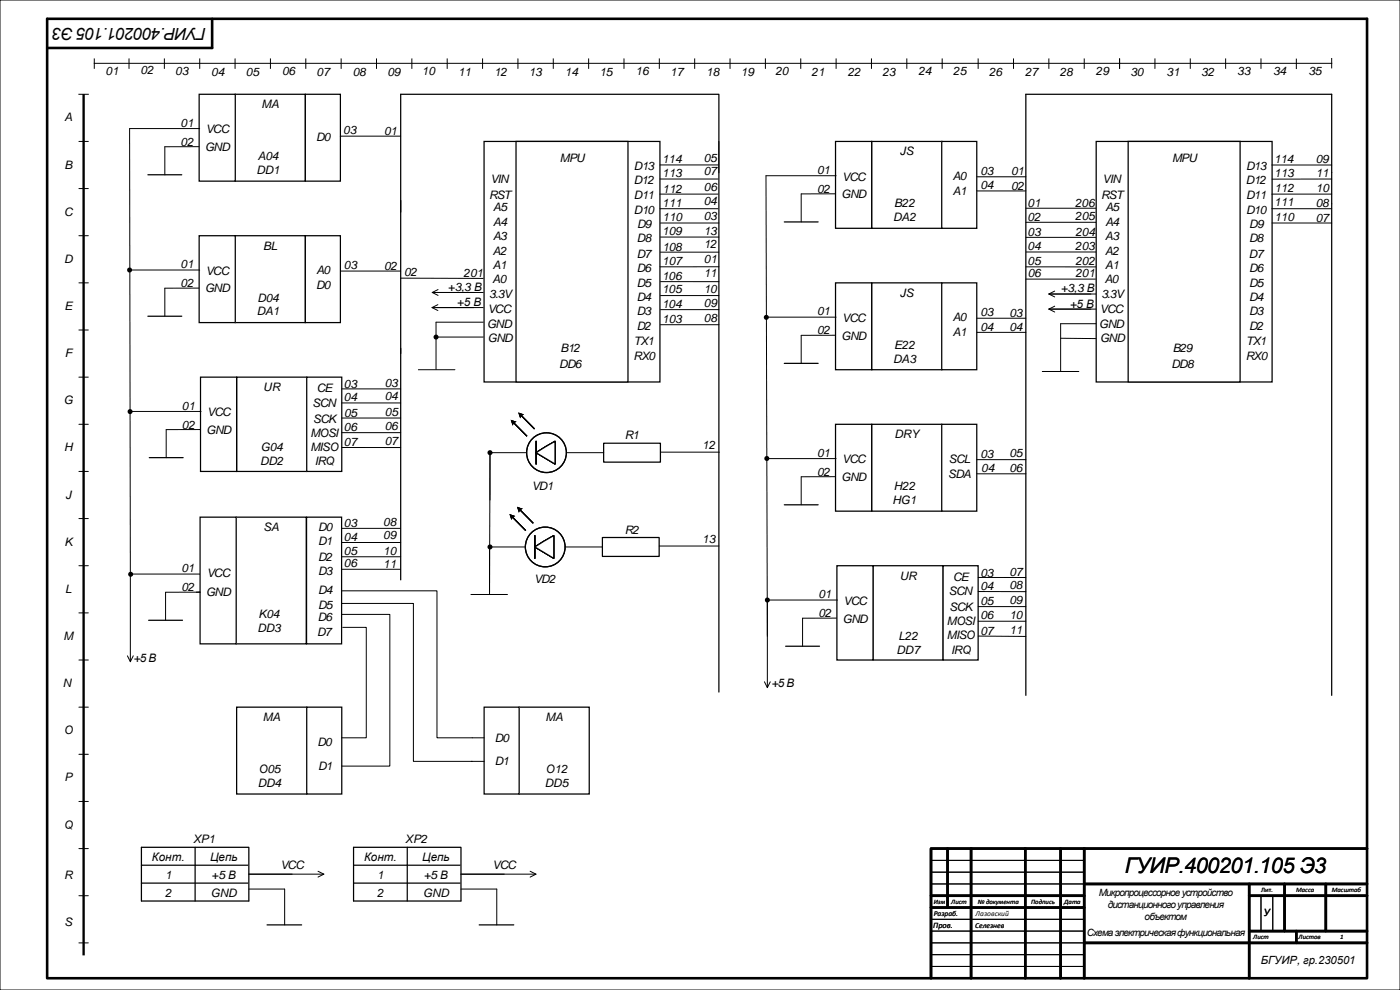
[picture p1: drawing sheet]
<svg xmlns="http://www.w3.org/2000/svg" width="594mm" height="420mm" viewBox="0 0 594 420" stroke-linecap="round" stroke-linejoin="round" font-family="sans-serif">
<g fill="none" stroke="#000" stroke-width=".42">
<path d="M0 0h594v420h-594zM40 26.9h525M40 25v4M54.7 25v4M69.7 25v4M84.7 25v4M99.7 25v4M114.7 25v4M129.7 25v4M144.7 25v4M159.7 25v4M174.7 25v4"/>
<path d="M189.7 25v4M204.7 25v4M219.7 25v4M234.7 25v4M249.7 25v4M264.7 25v4M279.7 25v4M294.7 25v4M309.7 25v4M324.7 25v4M339.7 25v4M354.7 25v4"/>
<path d="M369.7 25v4M384.7 25v4M399.7 25v4M415 25v4M430 25v4M445 25v4M460 25v4M475 25v4M490 25v4M505 25v4M520 25v4M535 25v4"/>
<path d="M550 25.1v4M565 24.8v4M33.5 40h4M33.5 60h4M33.5 80h4M33.5 100h4M33.5 140h4M33.5 120h4M33.5 160h4M33.5 180h4M33.5 220h4M33.5 200h4"/>
<path d="M33.5 240h4M33.5 260h4M33.5 280h4M33.5 300h4M33.5 320h4M33.5 340h4M33.5 360h4M395 365h65M395 370h65M395 375h65M33.5 400h4M33.5 380h4"/>
<path d="M395 390h65M395 395h65M395 400h65.1M535 380v15M540 380v15M395 405h65M395 410h65"/>
</g>
<g fill="none" stroke="#000" stroke-width="1.1">
<path d="M20 8h560v407h-560zM90 8v12.4h-70M402 360v25M412 360v55M435 360v55M450 360v55M460 360v55M580 360h-185v55M460 375h120M530 375v40M545 375v20M562.5 375v20"/>
<path d="M395 380h65M395 385h65M460.1 400h119.9M530 380h50M530 395h50M550 395v5"/>
</g>
<path d="M35.5 40.4v364.4" fill="none" stroke="#000" stroke-width="1"/>
<path d="M205.4 60h74.6v102h-74.6z" fill-rule="evenodd" fill="#fff"/>
<path d="M205.4 60h74.6v102h-74.6z" fill="none" stroke="#000" stroke-width=".53"/>
<path d="M218.9 60h47.5v102h-47.5z" fill-rule="evenodd" fill="#fff"/>
<path d="M218.9 60h47.5v102h-47.5z" fill="none" stroke="#000" stroke-width=".53"/>
<path d="M99.8 40h29.8v36.8h-29.8z" fill-rule="evenodd" fill="#fff"/>
<path d="M99.8 40h29.8v36.8h-29.8z" fill="none" stroke="#000" stroke-width=".53"/>
<path d="M129.6 40h14.8v36.8h-14.8z" fill-rule="evenodd" fill="#fff"/>
<path d="M129.6 40h14.8v36.8h-14.8z" fill="none" stroke="#000" stroke-width=".53"/>
<path d="M84.5 40h15.3v36.8h-15.3z" fill-rule="evenodd" fill="#fff"/>
<path d="M84.5 40h15.3v36.8h-15.3zM62.7 74.2h14.4" fill="none" stroke="#000" stroke-width=".53"/>
<path d="M55 54.6h29.7M84.3 62.2l-14.4 .1v11.9" fill="none" stroke="#000" stroke-width=".42"/>
<path d="M99.8 100h29.8v36.8h-29.8z" fill-rule="evenodd" fill="#fff"/>
<path d="M99.8 100h29.8v36.8h-29.8z" fill="none" stroke="#000" stroke-width=".53"/>
<path d="M129.6 100h14.8v36.8h-14.8z" fill-rule="evenodd" fill="#fff"/>
<path d="M129.6 100h14.8v36.8h-14.8z" fill="none" stroke="#000" stroke-width=".53"/>
<path d="M84.5 100h15.3v36.8h-15.3z" fill-rule="evenodd" fill="#fff"/>
<path d="M170 40v50M435.2 40v255M565 73.1v13.4M84.5 100h15.3v36.8h-15.3zM62.7 134.2h14.4M63.1 263.1h14.3" fill="none" stroke="#000" stroke-width=".53"/>
<path d="M305 60v13.3M55 114.6h29.7M84.3 122.2l-14.4 .1v11.9M84.7 251.2h-14.5v11.9M85 243.5h-29.7v37.2M54.1 278.2l1.2 2.5 1.2-2.5" fill="none" stroke="#000" stroke-width=".42"/>
<path d="M100.4 300h29.7v36.8h-29.7z" fill-rule="evenodd" fill="#fff"/>
<path d="M100.4 300h29.7v36.8h-29.7z" fill="none" stroke="#000" stroke-width=".53"/>
<path d="M130.1 300h14.9v36.8h-14.9z" fill-rule="evenodd" fill="#fff"/>
<path d="M130.1 300h14.9v36.8h-14.9z" fill="none" stroke="#000" stroke-width=".53"/>
<path d="M100.4 160h29.7v40h-29.7z" fill-rule="evenodd" fill="#fff"/>
<path d="M100.4 160h29.7v40h-29.7z" fill="none" stroke="#000" stroke-width=".53"/>
<path d="M130.1 160h14.9v40h-14.9z" fill-rule="evenodd" fill="#fff"/>
<path d="M130.1 160h14.9v40h-14.9z" fill="none" stroke="#000" stroke-width=".53"/>
<path d="M85.1 160h15.3v40h-15.3z" fill-rule="evenodd" fill="#fff"/>
<path d="M170 40h135v253.6M435.2 40h129.8v33.1M170 85v161M565 86.5v208.5M85.1 160h15.3v40h-15.3zM63.3 194.2h14.4" fill="none" stroke="#000" stroke-width=".53"/>
<path d="M55.6 174.6h29.7M84.9 182.2l-14.4 .1v11.9" fill="none" stroke="#000" stroke-width=".42"/>
<path d="M220.3 300h29.7v36.8h-29.7z" fill-rule="evenodd" fill="#fff"/>
<path d="M220.3 300h29.7v36.8h-29.7z" fill="none" stroke="#000" stroke-width=".53"/>
<path d="M205.4 300h14.9v36.8h-14.9z" fill-rule="evenodd" fill="#fff"/>
<path d="M205.4 300h14.9v36.8h-14.9z" fill="none" stroke="#000" stroke-width=".53"/>
<path d="M139.8 256h35.6v67h25M139.8 250.6h45.6v62.4h15M144.8 260.6h20.6v64.4h-20.4M145.4 266.1h10v46.9h-10.4" fill="none" stroke="#000" stroke-width=".42"/>
<path d="M100.2 219.4h29.7v53.7h-29.7z" fill-rule="evenodd" fill="#fff"/>
<path d="M100.2 219.4h29.7v53.7h-29.7z" fill="none" stroke="#000" stroke-width=".53"/>
<path d="M84.9 219.4h15.3v53.7h-15.3z" fill-rule="evenodd" fill="#fff"/>
<path d="M84.9 219.4h15.3v53.7h-15.3z" fill="none" stroke="#000" stroke-width=".53"/>
<path d="M144.4 236.2h25.6M144.8 230.1h25.2M144.8 224.1h25M84.9 251.2h-1.6M144.3 241.5h25.6M200.4 313h5" fill="none" stroke="#000" stroke-width=".42"/>
<path d="M130.1 219.4h14.8v53.7h-14.8z" fill-rule="evenodd" fill="#fff"/>
<path d="M130.1 219.4h14.8v53.7h-14.8z" fill="none" stroke="#000" stroke-width=".53"/>
<path d="M200 323h5.4" fill="none" stroke="#000" stroke-width=".42"/>
<path d="M256.1 188h24.1v8.1h-24.1z" fill-rule="evenodd" fill="#fff"/>
<path d="M256.1 188h24.1v8.1h-24.1z" fill="none" stroke="#000" stroke-width=".53"/>
<path d="M227.4 192l8.1-4.8v9.7z" fill-rule="evenodd" fill="#fff"/>
<path d="M227.4 192l8.1-4.8v9.7zM227.4 187.2v9.7" fill="none" stroke="#000" stroke-width=".53"/>
<path d="M227.4 192l8.1-4.8v9.7z" fill-rule="evenodd" fill="#fff"/>
<path d="M227.4 192l8.1-4.8v9.7zM227.4 187.2v9.7" fill="none" stroke="#000" stroke-width=".53"/>
<path d="M227.4 192l8.1-4.8v9.7z" fill-rule="evenodd" fill="#fff"/>
<g fill="none" stroke="#000" stroke-width=".53">
<path d="M218.1 179.5l5.3 5.4M221.3 176.4l5.3 5.4M227.4 192l8.1-4.8v9.7zM227.4 187.2v9.7"/>
<circle cx="231.9" cy="192" r="8.4"/>
</g>
<g fill="#000">
<path d="M216.7 178.1l2.5 .8-.9 .5-.8 1.2z" fill-rule="evenodd"/>
<path d="M216.7 178.1l2.5 .8-.9 .5-.8 1.2z" fill-rule="evenodd"/>
<path d="M219.9 175l2.5 .8-1.2 .8-.5 .9z" fill-rule="evenodd"/>
<path d="M219.9 175l2.5 .8-1.2 .8-.5 .9z" fill-rule="evenodd"/>
</g>
<path d="M227.4 192l8.1-4.8v9.7z" fill-rule="evenodd" fill="#fff"/>
<g fill="none" stroke="#000" stroke-width=".53">
<path d="M218.1 179.5l5.3 5.4M221.3 176.4l5.3 5.4M227.4 192l8.1-4.8v9.7zM227.4 187.2v9.7"/>
<circle cx="231.9" cy="192" r="8.4"/>
</g>
<g fill="#000">
<path d="M216.7 178.1l2.5 .8-.9 .5-.8 1.2z" fill-rule="evenodd"/>
<path d="M219.9 175l2.5 .8-1.2 .8-.5 .9z" fill-rule="evenodd"/>
</g>
<path d="M223.4 192h-15.5v20.1M240.3 192h15.8" fill="none" stroke="#000" stroke-width=".42"/>
<path d="M255.6 228h24.1v8.1h-24.1z" fill-rule="evenodd" fill="#fff"/>
<path d="M255.6 228h24.1v8.1h-24.1z" fill="none" stroke="#000" stroke-width=".53"/>
<path d="M226.9 232l8-4.8v9.7z" fill-rule="evenodd" fill="#fff"/>
<path d="M226.9 232l8-4.8v9.7zM226.9 227.2v9.7" fill="none" stroke="#000" stroke-width=".53"/>
<path d="M226.9 232l8-4.8v9.7z" fill-rule="evenodd" fill="#fff"/>
<path d="M226.9 232l8-4.8v9.7zM226.9 227.2v9.7" fill="none" stroke="#000" stroke-width=".53"/>
<path d="M226.9 232l8-4.8v9.7z" fill-rule="evenodd" fill="#fff"/>
<g fill="none" stroke="#000" stroke-width=".53">
<path d="M217.6 219.5l5.3 5.4M220.8 216.4l5.3 5.4M226.9 232l8-4.8v9.7zM226.9 227.2v9.7"/>
<circle cx="231.3" cy="232" r="8.4"/>
</g>
<g fill="#000">
<path d="M216.2 218.1l2.4 .8-.8 .5-.8 1.2z" fill-rule="evenodd"/>
<path d="M216.2 218.1l2.4 .8-.8 .5-.8 1.2z" fill-rule="evenodd"/>
<path d="M219.4 215l2.4 .8-.8 .5-.8 1.2z" fill-rule="evenodd"/>
<path d="M219.4 215l2.4 .8-.8 .5-.8 1.2z" fill-rule="evenodd"/>
</g>
<path d="M226.9 232l8-4.8v9.7z" fill-rule="evenodd" fill="#fff"/>
<g fill="none" stroke="#000" stroke-width=".53">
<path d="M207.9 192h.9M217.6 219.5l5.3 5.4M220.8 216.4l5.3 5.4M207.8 232h.1M226.9 232l8-4.8v9.7zM226.9 227.2v9.7M60 359.5h45.6v22.7h-45.6zM82.8 359.5v22.7M150 359.5h45.6v22.7h-45.6zM172.8 359.5v22.7M60 367.1h45.2M60 374.6h45.2"/>
<path d="M150 367.1h45.2M150 374.6h45.2M113.3 392.4h14.7M203.3 392.4h14.7"/>
<circle cx="231.3" cy="232" r="8.4"/>
</g>
<g fill="#000">
<path d="M216.2 218.1l2.4 .8-.8 .5-.8 1.2z" fill-rule="evenodd"/>
<path d="M219.4 215l2.4 .8-.8 .5-.8 1.2z" fill-rule="evenodd"/>
<circle cx="207.9" cy="192" r="1.06"/>
<circle cx="207.9" cy="232" r="1.06"/>
</g>
<g fill="none" stroke="#000" stroke-width=".42">
<path d="M144.4 115h25.6M207.9 192l-.2 59.1M280.2 191.8h25M222.9 232h-15.2v20.1M239.8 232h15.8M279.7 231.6h25.3M199.8 252.2h15.5M105.6 370.8h31.8M105.6 377.2h15.2v15.2M134.9 369.6l2.5 1.2-2.5 1.3M195.6 370.8h31.8M195.6 377.2h15.2v15.2"/>
<path d="M224.9 369.6l2.5 1.2-2.5 1.3"/>
</g>
<path d="M369.8 120h29.8v36.9h-29.8z" fill-rule="evenodd" fill="#fff"/>
<path d="M369.8 120h29.8v36.9h-29.8z" fill="none" stroke="#000" stroke-width=".53"/>
<path d="M399.6 120h14.8v36.9h-14.8z" fill-rule="evenodd" fill="#fff"/>
<path d="M399.6 120h14.8v36.9h-14.8z" fill="none" stroke="#000" stroke-width=".53"/>
<path d="M354.5 120h15.3v36.9h-15.3z" fill-rule="evenodd" fill="#fff"/>
<path d="M354.5 120h15.3v36.9h-15.3zM332.7 154.1h14.4" fill="none" stroke="#000" stroke-width=".53"/>
<path d="M325 134.5h29.7M414.4 135h20.8M354.3 142.2l-14.4 .1v11.8M414.4 141h20.8" fill="none" stroke="#000" stroke-width=".42"/>
<path d="M369.8 60h29.8v36.9h-29.8z" fill-rule="evenodd" fill="#fff"/>
<path d="M369.8 60h29.8v36.9h-29.8z" fill="none" stroke="#000" stroke-width=".53"/>
<path d="M399.6 60h14.8v36.9h-14.8z" fill-rule="evenodd" fill="#fff"/>
<path d="M399.6 60h14.8v36.9h-14.8z" fill="none" stroke="#000" stroke-width=".53"/>
<path d="M354.5 60h15.3v36.9h-15.3z" fill-rule="evenodd" fill="#fff"/>
<path d="M354.5 60h15.3v36.9h-15.3zM332.7 94.2h14.4" fill="none" stroke="#000" stroke-width=".53"/>
<path d="M325 74.5h29.7M414.4 75h20.8M354.3 82.2l-14.4 .1v11.9M414.4 81h20.8" fill="none" stroke="#000" stroke-width=".42"/>
<path d="M369.8 180h29.8v36.9h-29.8z" fill-rule="evenodd" fill="#fff"/>
<path d="M369.8 180h29.8v36.9h-29.8z" fill="none" stroke="#000" stroke-width=".53"/>
<path d="M399.6 180h14.8v36.9h-14.8z" fill-rule="evenodd" fill="#fff"/>
<path d="M399.6 180h14.8v36.9h-14.8z" fill="none" stroke="#000" stroke-width=".53"/>
<path d="M354.5 180h15.3v36.9h-15.3z" fill-rule="evenodd" fill="#fff"/>
<path d="M354.5 180h15.3v36.9h-15.3zM332.7 214.2h14.4" fill="none" stroke="#000" stroke-width=".53"/>
<path d="M144.4 57.8h25.6M145 165h25M145 170.9h25M145 177.3h25M145 183.5h25M145 189.8l25 .1M325 194.5h29.7M414.4 195h20.8M354.3 202.2l-14.4 .1v11.9M414.4 201h20.8" fill="none" stroke="#000" stroke-width=".42"/>
<path d="M370.4 240h29.7v40h-29.7z" fill-rule="evenodd" fill="#fff"/>
<path d="M370.4 240h29.7v40h-29.7z" fill="none" stroke="#000" stroke-width=".53"/>
<path d="M400.1 240h14.9v40h-14.9z" fill-rule="evenodd" fill="#fff"/>
<path d="M400.1 240h14.9v40h-14.9z" fill="none" stroke="#000" stroke-width=".53"/>
<path d="M355.1 240h15.3v40h-15.3z" fill-rule="evenodd" fill="#fff"/>
<path d="M355.1 240h15.3v40h-15.3zM333.3 274.2h14.4" fill="none" stroke="#000" stroke-width=".53"/>
<g fill="none" stroke="#000" stroke-width=".42">
<path d="M280 70h24.6M280 75.9h24.6M280 88.5h24.6M280 82.3h24.6M280.2 94.6h24.8M435.2 88.3h29.8M435.2 94.3h29.8M170 118l35 .1M280.2 100.6h24.8M280.2 107h24.8M280.2 119.5h24.8M305 113.2h-25"/>
<path d="M435.2 113.2h29.9M435.2 118.4h29.5M435.2 100.7h29.7M435.4 106.9h30M185 124.1h20M185 130.5h20M185 136.7h20M280.2 125.4h24.8M280.2 131.4h24.8M280.2 137.8h24.8M185 143h20M355.3 254.6h-29.7v37.1"/>
<path d="M415 245h20.2M415 250.9l20.2 .1M415 257.3h20.2M354.9 262.2l-14.4 .1v11.9M415 263.5h20.2M415 269.8l20.2 .2M324.3 289.2l1.3 2.5 1.2-2.5"/>
</g>
<path d="M465.1 60h74.6v102h-74.6z" fill-rule="evenodd" fill="#fff"/>
<path d="M465.1 60h74.6v102h-74.6z" fill="none" stroke="#000" stroke-width=".53"/>
<path d="M478.6 60h47.5v102h-47.5z" fill-rule="evenodd" fill="#fff"/>
<path d="M478.6 60h47.5v102h-47.5zM54.9 114.5l.1 .1M325 134.5l.1 .1M184.9 142.9l.1 .1M55.1 174.5l.1 .1M325.4 194.5h-.1M55.3 243.5l.1 .1M325.6 254.5v.1" fill="none" stroke="#000" stroke-width=".53"/>
<g fill="none" stroke="#000" stroke-width=".42">
<path d="M55 54.6l.3 188.9M325 74.5l.6 195.5M539.6 70h25.4M565 75.9l-25.3 .1M539.6 82.3h25.4M539.6 88.5h25.4M539.7 94.6h25.3M183.3 130.5h17.8M183.4 124.1h17.8M185 136.7v20M185.8 129.2l-2.5 1.3 2.5 1.2M185.9 122.8l-2.5 1.3 2.5 1.2"/>
<path d="M445 124.7h20M445 131.1h20M447.5 123.5l-2.5 1.2 2.5 1.3M447.5 129.9l-2.5 1.2 2.5 1.3M465 137.3h-15v20M177.5 156.9h15.5M442.2 157.6h15.5M450 143.5l15 .1"/>
</g>
<g fill="#000">
<circle cx="55" cy="114.5" r="1.06"/>
<circle cx="325.1" cy="134.6" r="1.06"/>
<circle cx="185" cy="143" r="1.06"/>
<circle cx="55.2" cy="174.6" r="1.06"/>
<circle cx="325.3" cy="194.5" r="1.06"/>
<circle cx="55.4" cy="243.6" r="1.06"/>
<circle cx="325.6" cy="254.5" r="1.07"/>
</g>
<text font-size="9.2" x="477.2" y="370.3">ГУИР.400201.105 Э3</text>
<text font-size="7.1" x="87.5" y="11.7" transform="rotate(-180 87.5 11.7)">ГУИР.400201.105 Э3</text>
<g font-size="5">
<text x="44.8" y="31.9">01</text>
<text x="59.6" y="31.5">02</text>
<text x="74.3" y="31.7">03</text>
<text x="89.7" y="32.1">04</text>
<text x="104.3" y="32.1">05</text>
<text x="119.7" y="31.9">06</text>
<text x="134.3" y="32.1">07</text>
<text x="149.7" y="32.1">08</text>
<text x="164.3" y="32.1">09</text>
<text x="179" y="31.9">10</text>
<text x="194.4" y="32.1">11</text>
<text x="209.7" y="32.1">12</text>
<text x="224.3" y="32.1">13</text>
<text x="239.7" y="32.1">14</text>
<text x="254.4" y="32.1">15</text>
<text x="269.7" y="31.9">16</text>
<text x="284.4" y="32.1">17</text>
<text x="299.7" y="32.1">18</text>
<text x="314.4" y="32.1">19</text>
<text x="329" y="31.9">20</text>
<text x="344.4" y="32.1">21</text>
<text x="359.7" y="32.1">22</text>
<text x="374.4" y="32.1">23</text>
<text x="389.7" y="31.8">24</text>
<text x="404.4" y="31.9">25</text>
<text x="419.6" y="32.1">26</text>
<text x="434.9" y="32.1">27</text>
<text x="449.6" y="32.1">28</text>
<text x="464.9" y="31.8">29</text>
<text x="479.6" y="32.1">30</text>
<text x="494.9" y="32.1">31</text>
<text x="509.6" y="32.1">32</text>
<text x="525" y="31.8">33</text>
<text x="540.1" y="31.8">34</text>
<text x="555.1" y="31.8">35</text>
<text x="111" y="45.9">MA</text>
<text x="27.3" y="51.5">A</text>
<text x="76.6" y="53.8">01</text>
<text x="87.3" y="56.6">VCC</text>
<text x="134.1" y="59.9">D0</text>
<text x="145.7" y="56.9">03</text>
<text x="162.9" y="57.3">01</text>
<text x="76.6" y="61.8">02</text>
<text x="87" y="64.1">GND</text>
<text x="381.8" y="65.9">JS</text>
<text x="27.3" y="71.5">B</text>
<text x="109.3" y="67.9">A04</text>
<text x="237.6" y="68.7">MPU</text>
<text x="280.9" y="69.3">114</text>
<text x="298.6" y="68.8">05</text>
<text x="497.3" y="68.7">MPU</text>
<text x="540.5" y="69.2">114</text>
<text x="558.3" y="69.2">09</text>
<text x="108.8" y="73.8">DD1</text>
<text x="208" y="77.7">VIN</text>
<text x="269" y="72.3">D13</text>
<text x="281" y="75.2">113</text>
<text x="298.6" y="74.4">07</text>
<text x="346.7" y="73.8">01</text>
<text x="357.3" y="76.6">VCC</text>
<text x="404.2" y="76.3">A0</text>
<text x="416" y="74.1">03</text>
<text x="429" y="74.4">01</text>
<text x="467.8" y="77.7">VIN</text>
<text x="528.7" y="72.3">D13</text>
<text x="540.6" y="75.1">113</text>
<text x="558.3" y="75.1">11</text>
<text x="268.9" y="78.3">D12</text>
<text x="281.1" y="81.7">112</text>
<text x="298.6" y="80.9">06</text>
<text x="346.7" y="81.8">02</text>
<text x="404.3" y="82.6">A1</text>
<text x="416" y="80.2">04</text>
<text x="429" y="80.6">02</text>
<text x="528.6" y="78.3">D12</text>
<text x="540.7" y="81.6">112</text>
<text x="558.3" y="81.6">10</text>
<text x="207.5" y="84.6">RST</text>
<text x="209.3" y="89.6">A5</text>
<text x="269" y="84.4">D11</text>
<text x="281" y="87.7">111</text>
<text x="298.6" y="86.9">04</text>
<text x="357.1" y="84.1">GND</text>
<text x="379.4" y="87.9">B22</text>
<text x="436" y="87.7">01</text>
<text x="456.1" y="87.7">206</text>
<text x="467.2" y="84.6">RST</text>
<text x="469" y="89.6">A5</text>
<text x="528.7" y="84.4">D11</text>
<text x="540.6" y="87.6">111</text>
<text x="558.3" y="87.6">08</text>
<text x="27.2" y="91.5">C</text>
<text x="269" y="90.7">D10</text>
<text x="281.1" y="93.9">110</text>
<text x="298.6" y="93.4">03</text>
<text x="379" y="93.8">DA2</text>
<text x="436" y="93.5">02</text>
<text x="456.2" y="93.5">205</text>
<text x="528.7" y="90.7">D10</text>
<text x="540.7" y="93.8">110</text>
<text x="558.3" y="94.1">07</text>
<text x="209.3" y="96">A4</text>
<text x="270.3" y="96.9">D9</text>
<text x="281" y="99.8">109</text>
<text x="298.6" y="99.6">13</text>
<text x="436" y="100.1">03</text>
<text x="456.3" y="100">204</text>
<text x="469" y="96">A4</text>
<text x="530" y="96.9">D9</text>
<text x="111.7" y="105.9">BL</text>
<text x="209.2" y="102">A3</text>
<text x="270.2" y="102.7">D8</text>
<text x="281" y="106.3">108</text>
<text x="298.6" y="105.2">12</text>
<text x="436" y="106.1">04</text>
<text x="456.2" y="106">203</text>
<text x="468.9" y="102">A3</text>
<text x="530" y="102.7">D8</text>
<text x="27.2" y="111.5">D</text>
<text x="76.6" y="113.8">01</text>
<text x="209.2" y="108.2">A2</text>
<text x="270.2" y="109.3">D7</text>
<text x="281" y="112.3">107</text>
<text x="298.6" y="111.7">01</text>
<text x="436" y="112.6">05</text>
<text x="456.3" y="112.2">202</text>
<text x="468.9" y="108.2">A2</text>
<text x="529.9" y="109.3">D7</text>
<text x="87.3" y="116.6">VCC</text>
<text x="134.2" y="116.3">A0</text>
<text x="145.9" y="114.3">03</text>
<text x="162.9" y="114.3">02</text>
<text x="171.4" y="117.2">02</text>
<text x="196.7" y="117.3">201</text>
<text x="209.2" y="114">A1</text>
<text x="270.2" y="115.4">D6</text>
<text x="280.9" y="118.8">106</text>
<text x="298.6" y="117.7">11</text>
<text x="436.1" y="117.7">06</text>
<text x="456.3" y="117.5">201</text>
<text x="468.9" y="114">A1</text>
<text x="529.9" y="115.4">D6</text>
<text x="76.6" y="121.8">02</text>
<text x="87" y="124.1">GND</text>
<text x="134.1" y="122.6">D0</text>
<text x="190" y="123.3">+3,3 В</text>
<text x="209" y="120.2">A0</text>
<text x="270.2" y="121.5">D5</text>
<text x="280.9" y="124.3">105</text>
<text x="298.6" y="124.2">10</text>
<text x="381.8" y="125.9">JS</text>
<text x="450" y="123.9">+3,3 В</text>
<text x="468.7" y="120.2">A0</text>
<text x="529.9" y="121.5">D5</text>
<text x="27.3" y="131.5">E</text>
<text x="109.2" y="127.9">D04</text>
<text x="193.9" y="129.7">+5 В</text>
<text x="207.6" y="126.5">3.3V</text>
<text x="270.2" y="127.6">D4</text>
<text x="280.9" y="130.6">104</text>
<text x="298.7" y="130.3">09</text>
<text x="453.9" y="130.5">+5 В</text>
<text x="467.3" y="126.5">3.3V</text>
<text x="529.9" y="127.6">D4</text>
<text x="108.9" y="133.8">DA1</text>
<text x="207" y="132.7">VCC</text>
<text x="270.2" y="133.6">D3</text>
<text x="281" y="137.1">103</text>
<text x="298.7" y="136.7">08</text>
<text x="346.7" y="133.8">01</text>
<text x="357.3" y="136.6">VCC</text>
<text x="404.2" y="136.3">A0</text>
<text x="416" y="134.3">03</text>
<text x="428.3" y="134.3">03</text>
<text x="466.7" y="132.7">VCC</text>
<text x="529.9" y="133.6">D3</text>
<text x="206.7" y="139">GND</text>
<text x="270.2" y="140">D2</text>
<text x="346.7" y="141.8">02</text>
<text x="404.3" y="142.6">A1</text>
<text x="416" y="140.3">04</text>
<text x="428.3" y="140.3">04</text>
<text x="466.4" y="139">GND</text>
<text x="529.9" y="140">D2</text>
<text x="207" y="145.2">GND</text>
<text x="237.8" y="149.3">B12</text>
<text x="269" y="146.2">TX1</text>
<text x="357.1" y="144.1">GND</text>
<text x="379.4" y="147.9">E22</text>
<text x="466.8" y="145.2">GND</text>
<text x="497.6" y="149.3">B29</text>
<text x="528.7" y="146.2">TX1</text>
<text x="27.5" y="151.5">F</text>
<text x="237.3" y="156">DD6</text>
<text x="268.8" y="152.6">RX0</text>
<text x="379" y="153.8">DA3</text>
<text x="497" y="156">DD8</text>
<text x="528.5" y="152.6">RX0</text>
<text x="111.7" y="165.9">UR</text>
<text x="134.4" y="166.3">CE</text>
<text x="145.9" y="164.7">03</text>
<text x="163.2" y="164.2">03</text>
<text x="27.1" y="171.5">G</text>
<text x="77.2" y="173.8">01</text>
<text x="132.6" y="172.6">SCN</text>
<text x="145.9" y="170.2">04</text>
<text x="163.2" y="169.8">04</text>
<text x="87.9" y="176.6">VCC</text>
<text x="132.9" y="179.3">SCK</text>
<text x="146" y="176.7">05</text>
<text x="163.3" y="176.3">05</text>
<text x="77.2" y="181.8">02</text>
<text x="87.6" y="184.1">GND</text>
<text x="131.8" y="185.3">MOSI</text>
<text x="145.9" y="182.7">06</text>
<text x="163.2" y="182.3">06</text>
<text x="379.5" y="185.9">DRY</text>
<text x="27.2" y="191.5">H</text>
<text x="110.6" y="191.3">G04</text>
<text x="131.8" y="191.3">MISO</text>
<text x="145.9" y="189.2">07</text>
<text x="163.2" y="188.8">07</text>
<text x="265.1" y="186.4">R1</text>
<text x="298" y="190.5">12</text>
<text x="110.3" y="197.3">DD2</text>
<text x="133.6" y="197.3">IRQ</text>
<text x="346.7" y="193.8">01</text>
<text x="357.3" y="196.6">VCC</text>
<text x="402.6" y="196.3">SCL</text>
<text x="416" y="194.3">03</text>
<text x="428.3" y="194">05</text>
<text x="346.7" y="201.8">02</text>
<text x="402.3" y="202.6">SDA</text>
<text x="416.3" y="200.3">04</text>
<text x="428.3" y="200">06</text>
<text x="225.6" y="207.8">VD1</text>
<text x="357.1" y="204.1">GND</text>
<text x="379.2" y="207.9">H22</text>
<text x="27.7" y="211.5">J</text>
<text x="378.7" y="213.8">HG1</text>
<text x="111.8" y="225.3">SA</text>
<text x="134.9" y="225.2">D0</text>
<text x="145.9" y="223.5">03</text>
<text x="162.6" y="223.2">08</text>
<text x="265.1" y="226.6">R2</text>
<text x="27.3" y="231.5">K</text>
<text x="134.9" y="231.2">D1</text>
<text x="145.9" y="229.5">04</text>
<text x="162.6" y="228.8">09</text>
<text x="298" y="230.4">13</text>
<text x="134.9" y="238.1">D2</text>
<text x="145.9" y="235.5">05</text>
<text x="162.6" y="235.3">10</text>
<text x="76.9" y="242.8">01</text>
<text x="87.7" y="244.6">VCC</text>
<text x="134.9" y="244.1">D3</text>
<text x="145.9" y="240.7">06</text>
<text x="162.6" y="240.9">11</text>
<text x="381.7" y="245.9">UR</text>
<text x="416" y="244.7">03</text>
<text x="428.3" y="244.3">07</text>
<text x="27.6" y="251.5">L</text>
<text x="76.9" y="250.8">02</text>
<text x="226.6" y="247.5">VD2</text>
<text x="404.4" y="246.3">CE</text>
<text x="416" y="250.2">04</text>
<text x="428.3" y="249.9">08</text>
<text x="87.4" y="252.8">GND</text>
<text x="134.9" y="252.1">D4</text>
<text x="347.2" y="253.8">01</text>
<text x="357.9" y="256.6">VCC</text>
<text x="402.6" y="252.6">SCN</text>
<text x="416" y="256.7">05</text>
<text x="428.3" y="256.4">09</text>
<text x="109.7" y="262">K04</text>
<text x="134.8" y="263.4">D6</text>
<text x="134.9" y="258.2">D5</text>
<text x="347.2" y="261.8">02</text>
<text x="402.9" y="259.3">SCK</text>
<text x="416" y="262.7">06</text>
<text x="428.3" y="262.4">10</text>
<text x="109.2" y="267.9">DD3</text>
<text x="134.5" y="269.7">D7</text>
<text x="357.6" y="264.1">GND</text>
<text x="401.8" y="265.3">MOSI</text>
<text x="416" y="269.2">07</text>
<text x="428.3" y="268.9">11</text>
<text x="26.9" y="271.5">M</text>
<text x="381.2" y="271.3">L22</text>
<text x="401.8" y="271.3">MISO</text>
<text x="56.7" y="280.7">+5 В</text>
<text x="380.4" y="277.3">DD7</text>
<text x="403.6" y="277.3">IRQ</text>
<text x="26.7" y="291.5">N</text>
<text x="327.4" y="291.4">+5 В</text>
<text x="111.6" y="305.9">MA</text>
<text x="231.4" y="305.9">MA</text>
<text x="27.1" y="311.5">O</text>
<text x="134.7" y="316.4">D0</text>
<text x="209.9" y="314.6">D0</text>
<text x="109.6" y="327.9">O05</text>
<text x="134.9" y="326.5">D1</text>
<text x="209.9" y="324.6">D1</text>
<text x="231.4" y="327.9">O12</text>
<text x="27.3" y="331.5">P</text>
<text x="109.4" y="333.9">DD4</text>
<text x="231.2" y="333.9">DD5</text>
<text x="27.1" y="351.5">Q</text>
<text x="81.9" y="357.8">XP1</text>
<text x="171.9" y="357.8">XP2</text>
<text x="64.5" y="365.4">Конт.</text>
<text x="89.1" y="365.4">Цепь</text>
<text x="154.5" y="365.4">Конт.</text>
<text x="179.1" y="365.4">Цепь</text>
<text x="119" y="368.5">VCC</text>
<text x="209" y="368.5">VCC</text>
<text x="27.2" y="373">R</text>
<text x="70" y="373">1</text>
<text x="89.8" y="373">+5 В</text>
<text x="160" y="373">1</text>
<text x="179.8" y="373">+5 В</text>
<text x="70" y="380.6">2</text>
<text x="89.5" y="380.6">GND</text>
<text x="160" y="380.6">2</text>
<text x="179.5" y="380.6">GND</text>
<text x="536.2" y="388.5">У</text>
<text x="27.3" y="393">S</text>
</g>
<text font-size="4.8" x="534.9" y="409">БГУИР, гр.230501</text>
<g font-size="4.2">
<text x="466.1" y="379.9">Микропроцессорное устройство</text>
<text x="470" y="385">дистанционного управления</text>
<text x="485.6" y="390.1">объектом</text>
<text x="461.1" y="397.1">Схема электрическая функциональная</text>
</g>
<text font-size="3.5" x="395.9" y="393.6">Пров.</text>
<g font-size="3.2">
<text x="396.1" y="388.5">Разраб.</text>
<text x="413.9" y="388.5">Лазовский</text>
<text x="413.8" y="393.5">Селезнев</text>
</g>
<g font-size="2.8">
<text x="396.1" y="383.4">Изм</text>
<text x="403.6" y="383.4">Лист</text>
<text x="414.8" y="383.4">№ документа</text>
<text x="437.5" y="383.4">Подпись</text>
<text x="451.6" y="383.4">Дата</text>
<text x="535" y="378.4">Лит.</text>
<text x="550" y="378.4">Масса</text>
<text x="565.1" y="378.4">Масштаб</text>
<text x="531.7" y="398.4">Лист</text>
<text x="551" y="398.4">Листов</text>
<text x="568.6" y="398.4">1</text>
</g>
</svg>
